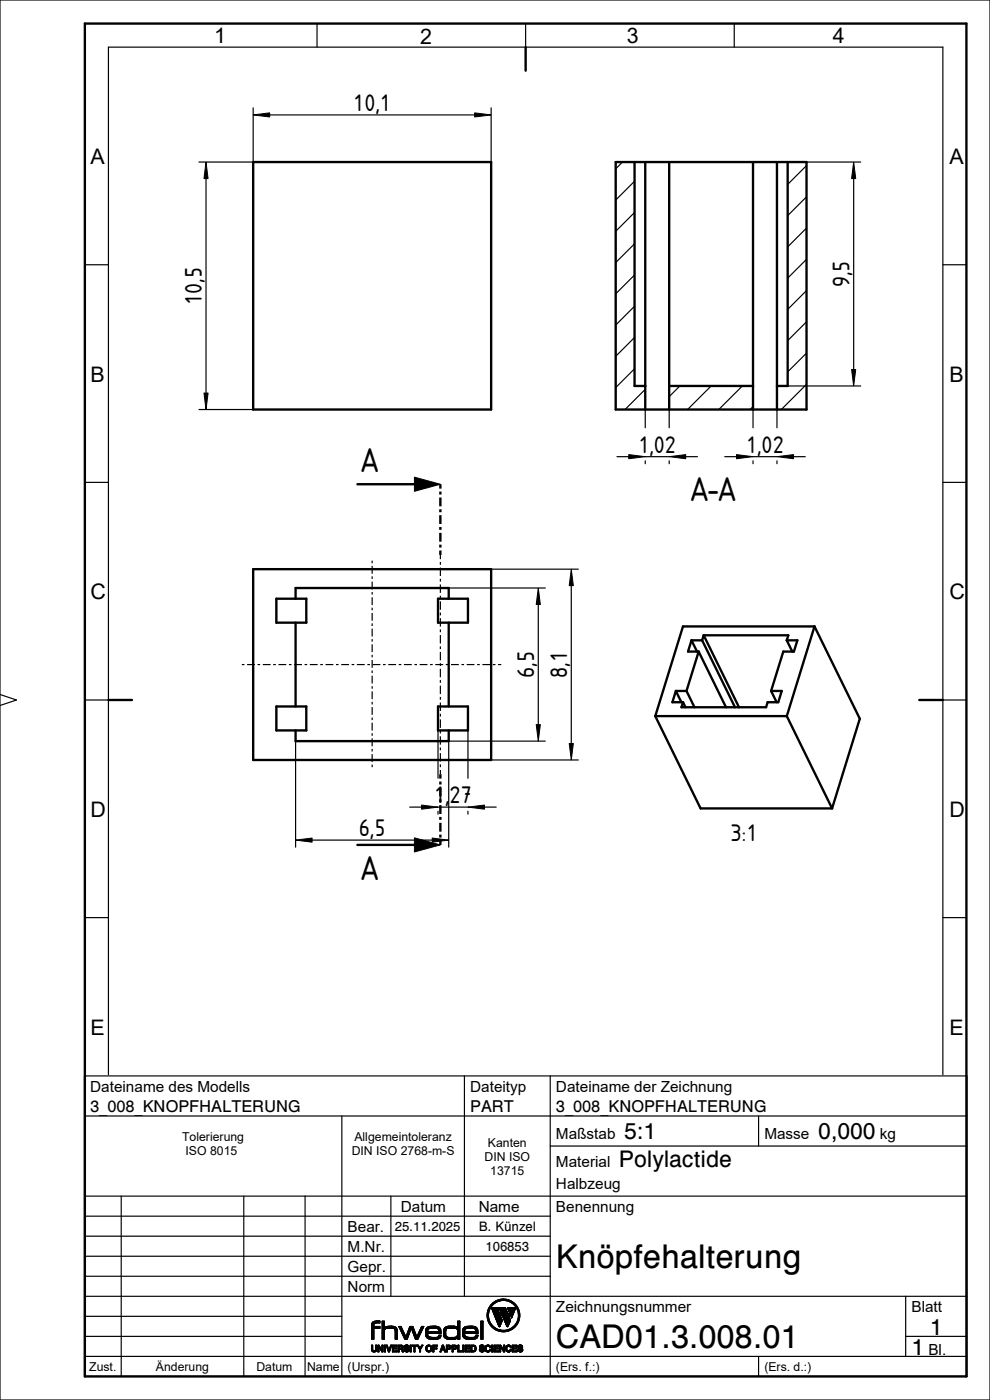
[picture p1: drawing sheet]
<svg xmlns="http://www.w3.org/2000/svg" width="210mm" height="297mm" viewBox="0 0 210 297" stroke-linecap="round" stroke-linejoin="round" font-family="sans-serif">
<g fill="none" stroke="#000" stroke-width=".25">
<path d="M0 0h210v297h-210zM67.3 5v5M111.5 5v5M155.8 5v5M43.7 37.9v45.5M53.7 22.9v11.5h-11.5M57.2 24.4h43.5M104.2 22.9v11.5M132 34.4l-1.4 1.4M134.6 38.4l-4 4M167.1 34.4h15.5M171.1 35.1l-4 4"/>
<path d="M181.1 37.9v40.5M18 56.2h5M134.6 45.1l-4 4M134.6 51.7l-4 4M134.6 58.3l-4 4M171.1 41.7l-4 4M171.1 48.4l-4 4M171.1 55l-4 4M200 56.2h5M134.6 65l-4 4M134.6 71.6l-4 4M134.6 78.2l-4 4"/>
<path d="M171.1 61.6l-4 4M171.1 68.3l-4 4M171.1 74.9l-4 4M42.2 86.9h11.5M130.9 96.9h2.5M136.9 82.6l-4.3 4.3M136.9 96.9h5.1M136.9 86.9v3.9M136.9 97.8v.6M142 86.9v3.9M142 97.8v.6M144.2 81.9l-2.2 2.2"/>
<path d="M145.5 96.9h2.5M150.8 81.9l-5 5M153.7 96.9h2.5M157.5 81.9l-5 5M159.7 86.3l-.6 .6M159.7 96.9h5.1M159.7 86.9v3.9M159.7 97.8v.6M164.8 86.9v3.9M164.8 97.8v.6M167.1 81.9h15.5M168.3 96.9h2.5"/>
<path d="M171.1 81.5l-5.4 5.4M18 102.3h5M93.4 117.7v.9M93.4 119.2v.6M200 102.3h5M62.7 124.7h53M93.4 120.4v1.8M93.4 122.8v.6M93.4 124v1.8M93.4 126.4v.6M93.4 127.6v1.8M93.4 130v.5"/>
<path d="M93.4 131.1v1.8M93.4 133.5v.6M93.4 134.7v1.8M93.4 137.1v.6M93.4 138.3v1.8M104.2 120.7h18.5M114.2 128.2v25.5M121.2 124.2v33.5M0 147.3l3.5 1.2-3.5 1.2M18 148.5h5M92.9 155v10.1M93.4 140.7v.6"/>
<path d="M93.4 141.9v1.8M93.4 144.3v.6M93.4 145.5v1.7M93.4 147.8v.6M93.4 149v1.8M93.4 151.4v.6M93.4 152.6v1.8M93.4 155v.6M93.4 156.2v1.8M93.4 158.6v.6M93.4 159.8v1.8M95.2 157.2v22.5"/>
<path d="M99.3 155v10.1M115.7 157.2h-53v22.5M200 148.5h5M66.2 178.2h25.5M86.9 171.2h2.5M92.9 171.2h6.4M92.9 172.1v.6M93.4 162.2v.5M93.4 163.3v.9M99.3 172.1v.6M102.8 171.2h2.5M104.2 161.2h18.5"/>
<path d="M18 194.7h5M200 194.7h5M17.9 228.3h187.2v63.7h-187.2zM17.9 236.8h187.2M23 228v-218h177v218M72.5 236.8v55.2M98.5 228.3v46.7M116.7 228.3v63.7M160.9 236.8v6.3M17.9 253.8h187.2M17.9 258h98.8M25.7 253.8v38.2"/>
<path d="M51.7 253.8v38.2M64.7 253.8v38.2M82.9 253.8v21.2M116.7 243.1h88.4M17.9 262.3h98.8M17.9 266.5h98.8M17.9 270.8h98.8M17.9 275h187.2M17.9 279.3h54.6M107.2 277.4l.5 1.3h.5l-.6-1.3h1.8l-.9 2.2-.2-.6h-.5l.5 1.1M107.2 277.4h-2.9l1.6 4 .6-1.3M107.2 277.4h.1"/>
<path d="M192.1 275v12.8M17.9 283.5h54.6M17.9 287.8h187.2M78.8 285.4h.2l.1 1 .3 .2 .3-.2v-1h.2v1l-.2 .3-.5 .1-.3-.2zM79.1 280.5l.5-.2h1v.3l-1.1 .1-.2 .4v.3h1.3v.4h-1.3v2.3h-.4v-3zM80.2 285.4h.2l.6 1.1v-1.1h.2v1.4h-.2l-.6-1.1v1.1h-.2zM81.1 280.3h.4v1.4l.4-.3h.7h.9l.5 .3 .3 .6v1.8h-.5l-.1-2.1-.3-.2-.8-.1-.6 .1-.4 .2-.1 2.1h-.4zM81.5 285.4h.2v1.4h-.2zM81.9 285.4h.2l.4 1.1 .4-1.1h.2l-.5 1.4h-.2zM83.3 285.4h.9v.2h-.8v.4h.8v.1h-.8v.5h.8v.2h-.9zM84.5 285.4l.9 .1 .1 .3-.2 .3 .3 .7h-.3v-.5l-.2-.1h-.4v.6h-.2zM84.6 281.4h.5l1 2.3 .8-2.3h.7l.8 2.2 1-2.2h.5l-1.3 2.7h-.5l-.9-2.4-.8 2.4h-.5z"/>
<path d="M84.7 285.6h.5l.1 .3-.6 .1zM85.9 285.5l.4-.1 .4 .2v.2l-.4-.3-.3 .2 .7 .5 .1 .3-.2 .2-.5 .1-.3-.3-.1-.2h.2l.1 .3h.3l.3-.2-.1-.2-.7-.2zM87 285.4h.2v1.4h-.2zM87.4 285.4h1v.2h-.4v1.2h-.2v-1.2h-.4zM88.5 285.4h.2l.4 .6 .4-.6h.2l-.5 .8v.6h-.2v-.6zM90.5 285.5l.5-.1 .5 .2 .1 .6-.3 .5-.4 .1-.4-.2-.2-.6zM90.6 281.7l.9-.3h1.1l.6 .2 .3 .4v.9h-2.8v.2l.3 .5 .8 .1h1l.3-.4h.4l-.1 .5-1 .3h-1.1l-.6-.2-.3-.4-.1-.5v-.9zM90.7 285.7l.3-.2 .3 .2 .1 .5-.2 .4h-.3l-.3-.2-.1-.4zM90.9 281.9l.5-.2 1.2 .1 .4 .2 .1 .5h-2.4zM91.8 285.4h1v.2h-.8v.4h.7v.2h-.7v.6h-.2zM93.8 285.4h.2l.5 1.4h-.2l-.1-.4h-.5l-.1 .4h-.3zM93.9 285.6l.2 .6h-.4z"/>
<path d="M94.4 281.7l.6-.3h1.4l.7 .3v-1.4h.4v3.8h-.4v-.3l-1 .3h-1.1l-.6-.2-.2-.4-.1-.5 .1-.9zM94.7 285.4h.7l.3 .3-.2 .4-.6 .1v.6h-.2zM94.7 281.9l.7-.2 1.5 .2 .2 .6-.2 1-.6 .2-1.5-.1-.3-.6zM94.9 285.6h.5l.1 .3-.6 .1zM95.9 285.4h.8l.2 .3-.2 .4-.6 .1v.6h-.2zM96.1 285.6h.5l.1 .3-.6 .1zM97.1 285.4h.2v1.2h.7v.2h-.9zM98.2 285.4h.2v1.4h-.2zM98.4 281.7l.9-.3h1.1l.6 .2 .3 .4 .1 .9h-2.9l.1 .2 .2 .5 .8 .1h1l.4-.4h.4l-.2 .5-.9 .3h-1.2l-.6-.2-.3-.4-.1-.5 .1-.9zM98.7 285.4h.9v.2h-.7v.4h.7v.1h-.7v.5h.8v.2h-1zM98.7 281.9l.6-.2 1.1 .1 .4 .2 .2 .5h-2.5zM99.9 285.4h.7l.3 .2 .1 .6-.3 .5-.8 .1z"/>
<path d="M100.1 285.6h.4l.2 .2 .1 .5-.2 .3h-.5zM101.9 285.5l.4-.1 .4 .2v.2l-.4-.3-.4 .2 .8 .5v.3l-.2 .2-.4 .1-.4-.3v-.2h.2l.1 .3h.3l.2-.2v-.2l-.7-.2zM102 280.3h.4v3.8h-.4zM103.1 285.5l.5-.1 .4 .2v.2h-.1l-.2-.2h-.3l-.3 .3v.5l.3 .2h.3l.2-.3h.1l-.3 .4-.4 .1-.3-.3-.1-.5zM104.3 285.4h.2v1.4h-.2zM104.8 285.4h1v.2h-.8v.4h.7v.1h-.7v.5h.8v.2h-1zM106 285.4h.2l.7 1.1v-1.1h.1v1.4h-.2l-.6-1.1v1.1h-.2zM106.5 280.1h.1M107.5 285.5l.5-.1 .4 .2v.2h-.1l-.2-.2h-.3l-.3 .3v.5l.2 .2h.3l.3-.3h.1l-.3 .4-.4 .1-.3-.3-.1-.5zM108.3 280.1h.1M108.3 280.1l-.7 1.3-1.6-3.6h-.4l.3 .9h.4l.1 .3h-.3l.4 1.1M108.7 285.4h.9v.2h-.7v.4h.7v.1h-.7v.5h.7v.2h-.9z"/>
<path d="M110 285.5l.4-.1 .4 .2v.2l-.4-.3-.3 .2 .7 .5 .1 .3-.2 .2-.5 .1-.3-.3-.1-.2h.2l.1 .3h.3l.3-.2-.1-.2-.7-.2zM160.9 287.8v4.2M192.1 283.5h13"/>
<circle cx="106.8" cy="279.1" r="3.2"/>
<circle cx="106.8" cy="279.1" r="3.5"/>
</g>
<g fill="#000">
<path d="M43.7 34.4l.4 3.5h-.8zM53.7 24.4l3.5-.5v.9zM100.7 23.9l3.5 .5-3.5 .4zM181.1 34.4l.4 3.5h-.9zM43.3 83.4h.8l-.4 3.5zM133.4 96.4l3.5 .5-3.5 .4zM142 96.9l3.5-.5v.9zM156.2 96.4l3.5 .5-3.5 .4zM164.8 96.9l3.5-.5v.9zM180.6 78.4h.9l-.4 3.5zM87.9 101.2l5.5 1.5-5.5 1.5zM114.2 124.7l.4 3.5h-.9z"/>
<path d="M121.2 120.7l.4 3.5h-.9zM113.7 153.7h.9l-.4 3.5zM62.7 178.2l3.5-.4v.9zM89.4 170.8l3.5 .4-3.5 .5zM87.9 177.7l5.5 1.5-5.5 1.5zM91.7 177.8l3.5 .4-3.5 .5zM99.3 171.2l3.5-.4v.9zM120.7 157.7h.9l-.4 3.5zM103.3 278.9l.3-.1 .1 .9-.3 .1zM103.4 279.8l.3-.1 .3 .8-.3 .1zM103.5 278l.3-.1-.2 .9-.3 .1zM103.8 277.3l.4-.1-.4 .7-.3 .1z"/>
<path d="M104.2 276.8l.4-.1-.4 .5-.4 .1zM104.3 276.6l.3-.2h.5l-.5 .3-.4 .1zM104.6 276.4l.2-.2h.6zM104.8 276.2l.9-.1zM104.3 277.4h2.9l.5 1.3-.2 2.6-1.5-3.5h-.4l.2 3.5zM105 276.1l.9-.1zM105.1 276l1-.1zM105.2 276l1.1-.1zM105.6 277.8l.3 .9h.4l.1 .3h-.3l-.3 2.3zM105.3 275.9h1.5zM105.4 275.9l.8-.3h.9l1 .2 .8 .5-.4 .1-1.3-.5zM107.6 277.4h1.8l-.9 2.2z"/>
<path d="M107.7 278.7h.5l.1 .3h-.5l-.3 2.3zM108.5 276.4l.4-.1 .7 .7 .4 .8 .2 .9h-.2l-.6-1.5zM110 278.7h.2v.3l-.2 .1zM110 279.1l.2-.1-.3 1.6-.7 .9-.4 .1 .9-1.2zM78.8 285.4h.2v.9h-.2zM78.8 286.3l.3 .1zM78.9 286.4l.2 .1zM78.9 286.5h.3zM78.9 286.6h.3zM78.9 286.6h.4zM78.9 281.2l.4-.1-.4 3zM78.9 281l.4-.1-.4 .3z"/>
<path d="M78.9 280.9l.5-.1-.5 .2zM79 286.6h.8l-.4 .2zM78.9 280.8h.5zM78.9 280.8l.6-.1zM78.9 280.7h.6zM79 280.7h.6zM79 280.7l.7-.1zM79.7 285.4h.2v1.1l-.1 .1h-.4l.3-.3zM79 280.6h.9zM79.8 280.3h.7zM80.2 285.4h.2l.6 1.1 .2-1.1v1.4h-.2l-.6-1.1v1.1h-.2zM79.1 280.5l.5-.2h1v.3h-1.6z"/>
<path d="M79.3 281.4h1.3v.4h-1.3v2.3h-.4zM81 285.4h.2l-.2 1.1zM81.1 280.3h.4v3.8h-.4zM81.5 285.4h.2v1.4h-.2zM81.5 281.7l.5 .1-.5 .5zM82.9 285.4h.2l-.5 1.4h-.2zM81.9 285.4h.2l.4 1.1-.1 .3zM81.5 281.7h2.6l.2 .6-.5 .1-.1-.4-.3-.2zM82.5 281.4h.6zM81.8 281.5l.7-.1 1.3 .1zM81.5 281.7l.3-.2h2l.2 .2zM81.5 281.7h2.6z"/>
<path d="M83.4 285.6v.4h.8v.1h-.8l-.1 .7zM83.3 285.4h.9v.2h-.8l-.1 1.2zM83.4 286.1v.5h.8v.2h-.9zM83.8 282.4l.5-.1v1.8h-.5zM84.7 286.2l.7-.2 .1 .3zM84.5 285.4h.7l.3 .1-.8 .1-.2 1.2zM85.1 285.6l.4-.1v.3zM84.7 286.2l.7-.2zM85.3 286.3h.2v.3h-.2zM85.3 286.6h.2zM84.7 285.6v.4l.8-.2-.1 .2-.7 .2v.6h-.2zM85.3 286.7h.2z"/>
<path d="M85.3 286.7l.3 .1zM85.7 286.3l.2 .1zM85.7 286.4l.3 .1zM85.8 286.5h.2zM85.8 285.8h.2zM85.8 285.8l.2-.1zM85.8 285.7h.2zM85.8 285.9h.3zM85.8 285.6h.2zM85.8 286.6h.3zM85.8 285.6h.3zM85.9 286.6h.2z"/>
<path d="M85.8 285.6l.4-.1zM84.6 281.4h.5l1.3 2.7h-.5zM85.8 286h.4zM85.8 285.5h.8zM85.9 286.6h.3zM85.8 286h.5zM85.9 286.6h.8l-.5 .2zM86.1 285.4h.3zM85.8 286h.7zM86.2 286.8h.2zM86 285.4h.5zM85.9 285.5l.7-.1z"/>
<path d="M85.9 286.1h.8zM85.9 285.5h.7zM86.3 286.6l.5-.2-.1 .2zM86.2 285.5h.4l.1 .3zM86 286.1h.7zM86.1 286.1h.6zM86.2 286.1h.5zM86.2 286.2h.5zM86.3 286.2h.4l.1 .2zM87 285.4h.2v1.4h-.2zM87.4 285.4h1v.2h-.4v1.2h-.2v-1.2h-.4zM86.9 281.4h.7l.8 2.2 1.5-2.2-1.3 2.7h-.5l-.9-2.4-.8 2.4-.3-.4z"/>
<path d="M89.4 281.4h.5l-1.5 2.2zM89.5 285.4h.2l-.5 .8v.6h-.2v-.6zM88.5 285.4h.2l.4 .6-.1 .2zM90.3 286.1l.2-.1v.2l-.1 .1zM90.3 285.9h.2v.1l-.2 .1zM90.4 286.3l.1-.1 .1 .2h-.2zM90.4 285.8h.2zM90.4 286.4h.2zM90.4 285.7h.2zM90.4 286.5h.3zM90.4 285.7l.3-.1zM90.5 286.5h.2z"/>
<path d="M90.5 285.6h.3zM90.3 283.1l.4-.1v.2l-.4 .1zM90.3 282.4l.4-.1v.2l-.4 .1zM90.5 286.6h.3zM90.3 283.3h.5zM90.4 283.4h.4zM90.4 283.4l.4 .1zM90.4 282.1l.4-.1-.1 .3-.4 .1zM90.4 283.5h.5zM90.4 282l.5-.1zM90.5 285.5h.9l.2 .7-.2-.1-.2-.5zM90.4 281.9h.6z"/>
<path d="M90.4 283.6h.6zM90.5 286.6h.9l-.4 .2zM90.5 285.5l.5-.1 .4 .1zM90.5 283.6h.6zM90.4 281.8h.8zM90.5 283.7h.7zM90.5 281.8h.9zM90.5 283.7h.9zM91.4 286.1l.2 .1-.2 .4h-.4l.3-.1zM90.5 281.8l1.2-.1zM90.6 281.7l.6-.3h1.2l.6 .1 .4 .3zM91.7 281.7h.5z"/>
<path d="M91.9 281.4h.5zM90.5 283.8h2.9zM92 285.6v.4h.7v.2h-.7v.6h-.2zM91.8 285.4h1v.2h-.8l-.2 1.2zM92.4 283.7l.5-.1 .2-.3h.4l-.1 .5zM90.3 282.6l2.8-.1 .4 .1v.2l-3.2 .1zM90.8 283.9h2.4l-1 .2zM90.7 283.9h2.6zM90.6 283.8h2.8zM92.9 281.9l.5-.1 .1 .8-.4-.1zM90.3 282.9l3.2-.1-2.8 .1v.1l-.4 .1zM93.8 285.4h.2l.1 .8z"/>
<path d="M93.8 285.4l.1 .2-.2 .6h.4l-.1-.8 .5 1.4h-.2l-.1-.4h-.5l-.1 .4h-.3zM94.1 282.5l.4-.1v.6l-.4 .1zM94.1 283.1l.4-.1 .1 .3h-.5zM94.1 282.4l.5-.1-.5 .2zM94.1 282.2h.5l-.5 .2zM94.1 283.3h.5v.1l-.4 .1zM94.2 282.1h.4l-.5 .1zM94.2 283.5h.4zM94.2 282h.5zM94.2 283.5h.5zM94.2 281.9h.5zM94.2 283.6h.5z"/>
<path d="M94.2 281.9h.6zM94.2 283.6h.6zM94.2 281.8h.7zM94.3 283.7h.7zM94.9 285.6h.7l.1 .2h-.2l-.2-.2zM94.3 281.8h.7zM94.3 283.7h.8zM94.3 281.7h1.1zM94.7 285.4l.2 .2v.4h.7l-.7 .2v.6h-.2zM95 281.4h1.4zM94.9 286.2l.7-.2zM94.3 283.8h1.2z"/>
<path d="M95.3 286l.4-.2-.1 .2zM94.3 281.7h1.2zM94.4 283.8h2.7l-.4 .2h-1.9zM94.7 285.4h.7l.2 .2h-.7zM97.5 280.3v3.8h-.4v-.3h-1.4l.9-.1 .4-.3zM95.5 281.7h.6zM96.1 285.6h.7l.1 .2h-.2l-.2-.2zM95.2 284.1h1.1zM95.9 285.4l.2 .2v.4h.7l-.7 .2v.6h-.2zM95 281.4h1.5zM96.1 286.2l.7-.2zM94.9 281.4h1.7z"/>
<path d="M94.6 281.5h2.2zM94.8 284h1.9zM96.5 286l.4-.2-.1 .2zM94.4 281.7l.2-.2h2.2l.3 .2 .4-1.4-.4 1.9-.2-.3-.4-.1zM95.9 285.4h.7l.2 .2h-.7zM97.5 280.3l-.4 2.7v-.8zM97.1 280.3h.4l-.4 1.4zM97.1 285.4h.2v1.2h.7v.2h-.9zM98.2 285.4h.2v1.4h-.2zM98.1 283.1l.4-.1 .1 .2-.4 .1zM98.1 282.4l.5-.1-.1 .2-.4 .1zM98.2 283.3h.4z"/>
<path d="M98.2 283.4h.4zM98.2 283.4l.5 .1zM98.2 282.1l.5-.1-.1 .3-.5 .1zM98.2 283.5h.5zM98.2 282l.5-.1zM98.2 281.9h.6zM98.3 283.6h.5zM98.3 283.6h.6zM98.3 281.8h.7zM98.3 283.7h.7zM98.3 281.8h.9zM98.3 283.7h1z"/>
<path d="M98.3 281.8l1.2-.1zM98.4 281.7l.6-.3h1.3l.6 .1 .3 .3zM98.9 285.6v.4h.7v.1h-.7l-.2 .7zM99.5 281.7h.5zM98.7 285.4h.9v.2h-.7l-.2 1.2zM98.9 286.1v.5h.8v.2h-1zM99.7 281.4h.6zM100.1 285.6l.7-.1 .2 .6-.2-.1-.2-.4zM98.4 283.8h2.8zM99.9 285.4l.2 .2v1h.7l-.9 .2zM99.9 286.8l.9-.2-.3 .2zM100.4 286.6h.4z"/>
<path d="M100.8 286l.2 .1-.1 .4-.4 .1 .2-.2zM99.9 285.4l.9 .1-.7 .1zM100.2 283.7l.6-.1 .2-.3h.4l-.2 .5zM98.1 282.6l2.9-.1 .4 .1v.2l-3.3 .1zM98.6 283.9h2.5l-1 .2zM98.5 283.9h2.6zM98.5 283.8h2.7zM100.7 281.9l.5-.1 .2 .8-.4-.1zM98.1 282.9l3.3-.1-2.9 .1v.1l-.4 .1zM101.7 286.3l.2 .1zM101.7 286.4l.2 .1zM101.7 286.5h.2z"/>
<path d="M101.7 285.8h.2zM101.7 285.8l.2-.1zM101.7 285.7h.2zM101.8 286.5h.2zM101.7 285.9h.3zM101.8 285.7h.2zM101.8 285.6h.2zM101.8 286.6h.2zM101.8 285.6h.3zM101.8 286.6h.3zM101.8 285.6l.3-.1zM101.8 285.9h.3z"/>
<path d="M101.8 286h.3zM101.8 285.5h.8zM101.9 286.6h.3zM101.8 286h.4zM101.9 286.6h.7l-.5 .2zM102.1 285.4h.2zM101.8 286h.7zM102 285.4h.4zM102.1 286.8h.3zM101.9 285.4h.6zM101.9 285.5l.6-.1zM101.9 286.1h.7z"/>
<path d="M101.9 285.5h.7zM102.3 286.6l.4-.2-.1 .2zM102.2 285.5h.4l.1 .3zM102 286.1h.6zM102 286.1h.7zM102.1 286.1h.6zM102.2 286.2h.5zM102.3 286.2h.4v.2zM102.9 286h.2v.2h-.2zM102.9 286.2h.2v.1h-.2zM102.9 286l.2-.1zM102.9 286.3l.3 .1z"/>
<path d="M102.9 285.8h.2l-.2 .2zM103 286.5h.2zM103 285.7h.2zM103 285.7l.2-.1zM103 286.5h.3zM103 285.6h.3zM103 286.6h.3zM103 285.6h.4zM103.1 286.6h.3zM103.1 285.6l.4-.1zM103.3 285.4h.3zM103.1 286.6h.8z"/>
<path d="M103.5 285.5h.4l.1 .3zM103.5 286.8h.1zM103.4 286.8h.2zM103.4 286.8h.3zM103.2 285.5l.6-.1zM103.3 286.8h.4zM103.3 286.8l.5-.1zM103.2 286.7h.6zM103.1 285.5h.8zM103.1 286.7h.7zM103.9 286.3h.1l-.1 .3h-.4zM103.1 286.7l.8-.1z"/>
<path d="M103.7 280.6l.3-.1 .4 .6-.3 .1zM104.3 285.4h.2v1.4h-.2zM104.1 281.2l.3-.1 .4 .4-.3 .1zM104.5 281.6l.3-.1 .4 .3-.4 .1zM104.8 281.9l.4-.1 .2 .2zM105 282l.7 .1zM105 285.6v.4h.7v.1h-.7l-.2 .7zM104.8 285.4h1v.2h-.8l-.2 1.2zM105 286.1v.5h.8v.2h-1zM105.2 282.1h.7zM105.9 281.4h.1zM105.3 282.2h.8z"/>
<path d="M105.4 282.2h.9zM106 285.4h.2l.7 1.1 .1-1.1v1.4h-.2l-.6-1.1v1.1h-.2zM106.1 279l.4 1.1-.5 1.3h-.1zM105.5 282.3h2.5l-1.2 .2zM106.9 285.4h.1l-.1 1.1zM107.3 286h.2v.2h-.2zM107.3 286.2h.2v.1h-.2zM107.3 286l.2-.1zM107.3 286.3l.2 .1zM107.3 285.8h.2l-.2 .2zM107.4 286.5h.2zM107.4 285.7h.2z"/>
<path d="M107.4 285.7l.2-.1zM107.4 285.6h.3zM107.4 286.6h.3zM107.4 286.6h.4zM107.5 285.6l.4-.1zM107.8 279l.5 1.1-.7 1.3-.1-.1zM107.7 285.4h.3zM107.5 286.6h.8zM107.9 285.5h.4l.1 .3zM107.8 286.8h.2zM107.6 285.5l.6-.1zM107.7 286.8h.4z"/>
<path d="M107.6 286.8l.5-.1zM107.6 286.7h.6zM107.5 285.5h.8zM107.5 286.7h.7zM108.3 286.3h.1l-.1 .3h-.4zM107.5 286.7l.8-.1zM106.8 282.2l.9-.1 1.1-.5 .4-.1-1.2 .8zM108.9 285.6v.4h.7v.1h-.7l-.2 .7zM108.7 285.4h.9v.2h-.7l-.2 1.2zM108.9 286.1v.5h.7v.2h-.9zM109.8 286.3l.2 .1zM109.8 286.4l.3 .1z"/>
<path d="M109.9 286.5h.2zM109.9 285.8h.2zM109.9 285.8l.2-.1zM109.9 285.7h.2zM109.9 285.9h.3zM109.9 285.6h.2zM109.9 286.6h.3zM109.9 285.6h.3zM110 286.6h.2zM109.9 285.6l.4-.1zM109.9 286h.4zM109.9 285.5h.8z"/>
<path d="M110 286.6h.3zM109.9 286h.5zM110 286.6h.8l-.5 .2zM110.2 285.4h.3zM109.9 286h.7zM110.3 286.8h.2zM110.1 285.4h.5zM110 285.5l.7-.1zM110 286.1h.8zM110 285.5h.7zM110.4 286.6l.5-.2-.1 .2zM110.3 285.5h.4l.1 .3z"/>
<path d="M110.1 286.1h.7zM110.2 286.1h.6zM110.3 286.1h.5zM110.3 286.2h.5zM110.4 286.2h.4l.1 .2z"/>
</g>
<g fill="none" stroke="#000" stroke-width=".21">
<path d="M43.7 34.4l.4 3.5h-.8zM53.7 24.4l3.5-.5v.9zM100.7 23.9l3.5 .5-3.5 .4zM181.1 34.4l.4 3.5h-.9zM180.6 78.4h.9l-.4 3.5zM43.3 83.4h.8l-.4 3.5zM133.4 96.4l3.5 .5-3.5 .4zM142 96.9l3.5-.5v.9zM156.2 96.4l3.5 .5-3.5 .4zM164.8 96.9l3.5-.5v.9zM87.9 101.2l5.5 1.5-5.5 1.5zM114.2 124.7l.4 3.5h-.9z"/>
<path d="M121.2 120.7l.4 3.5h-.9zM113.7 153.7h.9l-.4 3.5zM120.7 157.7h.9l-.4 3.5zM62.7 178.2l3.5-.4v.9zM87.9 177.7l5.5 1.5-5.5 1.5zM89.4 170.8l3.5 .4-3.5 .5zM91.7 177.8l3.5 .4-3.5 .5zM99.3 171.2l3.5-.4v.9zM103.3 278.9l.3-.1 .1 .9-.3 .1zM103.4 279.8l.3-.1 .3 .8-.3 .1zM103.5 278l.3-.1-.2 .9-.3 .1zM103.8 277.3l.4-.1-.4 .7-.3 .1z"/>
<path d="M104.2 276.8l.4-.1-.4 .5-.4 .1zM104.3 277.4h2.9l.5 1.3-.2 2.6-1.5-3.5h-.4l.2 3.5zM104.3 276.6l.3-.2h.5l-.5 .3-.4 .1zM104.6 276.4l.2-.2h.6zM104.8 276.2l.9-.1zM105 276.1l.9-.1zM105.1 276l1-.1zM105.2 276l1.1-.1zM105.3 275.9h1.5zM105.4 275.9l.8-.3h.9l1 .2 .8 .5-.4 .1-1.3-.5zM105.6 277.8l.3 .9h.4l.1 .3h-.3l-.3 2.3zM106.1 279l.4 1.1-.5 1.3h-.1z"/>
<path d="M107.6 277.4h1.8l-.9 2.2zM107.7 278.7h.5l.1 .3h-.5l-.3 2.3zM107.8 279l.5 1.1-.7 1.3-.1-.1zM108.5 276.4l.4-.1 .7 .7 .4 .8 .2 .9h-.2l-.6-1.5zM110 278.7h.2v.3l-.2 .1zM110 279.1l.2-.1-.3 1.6-.7 .9-.4 .1 .9-1.2zM78.8 285.4h.2v.9h-.2zM78.8 286.3l.3 .1zM78.9 286.4l.2 .1zM78.9 281.2l.4-.1-.4 3zM78.9 281l.4-.1-.4 .3zM78.9 286.5h.3z"/>
<path d="M78.9 280.9l.5-.1-.5 .2zM78.9 286.6h.3zM78.9 280.8h.5zM78.9 280.8l.6-.1zM78.9 286.6h.4zM78.9 280.7h.6zM79 286.6h.8l-.4 .2zM79 280.7h.6zM79 280.7l.7-.1zM79 280.6h.9zM79.1 280.5l.5-.2h1v.3h-1.6zM79.3 281.4h1.3v.4h-1.3v2.3h-.4z"/>
<path d="M79.7 285.4h.2v1.1l-.1 .1h-.4l.3-.3zM79.8 280.3h.7zM80.2 285.4h.2l.6 1.1 .2-1.1v1.4h-.2l-.6-1.1v1.1h-.2zM81 285.4h.2l-.2 1.1zM81.1 280.3h.4v3.8h-.4zM81.5 281.7h2.6zM81.5 281.7h2.6l.2 .6-.5 .1-.1-.4-.3-.2zM81.5 281.7l.5 .1-.5 .5zM81.5 281.7l.3-.2h2l.2 .2zM81.5 285.4h.2v1.4h-.2zM81.8 281.5l.7-.1 1.3 .1zM81.9 285.4h.2l.4 1.1-.1 .3z"/>
<path d="M82.5 281.4h.6zM82.9 285.4h.2l-.5 1.4h-.2zM83.3 285.4h.9v.2h-.8l-.1 1.2zM83.4 285.6v.4h.8v.1h-.8l-.1 .7zM83.4 286.1v.5h.8v.2h-.9zM83.8 282.4l.5-.1v1.8h-.5zM84.5 285.4h.7l.3 .1-.8 .1-.2 1.2zM84.6 281.4h.5l1.3 2.7h-.5zM84.7 285.6v.4l.8-.2-.1 .2-.7 .2v.6h-.2zM84.7 286.2l.7-.2 .1 .3zM84.7 286.2l.7-.2zM85.1 285.6l.4-.1v.3z"/>
<path d="M85.3 286.3h.2v.3h-.2zM85.3 286.6h.2zM85.3 286.7h.2zM85.3 286.7l.3 .1zM85.7 286.3l.2 .1zM85.7 286.4l.3 .1zM85.8 285.8h.2zM85.8 285.8l.2-.1zM85.8 285.7h.2zM85.8 285.9h.3zM85.8 286.5h.2zM85.8 285.6h.2z"/>
<path d="M85.8 286h.4zM85.8 285.6h.3zM85.8 286h.5zM85.8 285.6l.4-.1zM85.8 286h.7zM85.8 286.6h.3zM85.8 285.5h.8zM85.9 286.6h.2zM85.9 285.5h.7zM85.9 286.6h.3zM85.9 286.6h.8l-.5 .2zM85.9 286.1h.8z"/>
<path d="M85.9 285.5l.7-.1zM86 285.4h.5zM86 286.1h.7zM86.1 285.4h.3zM86.1 286.1h.6zM86.2 286.1h.5zM86.2 286.8h.2zM86.2 285.4h.1M86.2 286.2h.5zM86.2 285.5h.4l.1 .3zM86.3 286.6l.5-.2-.1 .2zM86.3 286.2h.4l.1 .2z"/>
<path d="M86.9 281.4h.7l.8 2.2 1.5-2.2-1.3 2.7h-.5l-.9-2.4-.8 2.4-.3-.4zM87 285.4h.2v1.4h-.2zM87.4 285.4h1v.2h-.4v1.2h-.2v-1.2h-.4zM88.5 285.4h.2l.4 .6-.1 .2zM89.4 281.4h.5l-1.5 2.2zM89.5 285.4h.2l-.5 .8v.6h-.2v-.6zM90.3 282.6l2.8-.1 .4 .1v.2l-3.2 .1zM90.3 282.9l3.2-.1-2.8 .1v.1l-.4 .1zM90.3 282.4l.4-.1v.2l-.4 .1zM90.3 283.1l.4-.1v.2l-.4 .1zM90.3 283.3h.5zM90.3 286.1l.2-.1v.2l-.1 .1z"/>
<path d="M90.3 285.9h.2v.1l-.2 .1zM90.4 283.4h.4zM90.4 286.3l.1-.1 .1 .2h-.2zM90.4 282.1l.4-.1-.1 .3-.4 .1zM90.4 285.8h.2zM90.4 283.4l.4 .1zM90.4 282l.5-.1zM90.4 285.7h.2zM90.4 286.4h.2zM90.4 283.5h.5zM90.4 281.9h.6zM90.4 283.6h.6z"/>
<path d="M90.4 285.7l.3-.1zM90.4 286.5h.3zM90.4 281.8h.8zM90.5 283.6h.6zM90.5 285.6h.3zM90.5 286.5h.2zM90.5 281.8h.9zM90.5 283.7h.7zM90.5 286.6h.3zM90.5 281.8l1.2-.1zM90.5 283.7h.9zM90.5 285.5h.9l.2 .7-.2-.1-.2-.5z"/>
<path d="M90.5 286.6h.9l-.4 .2zM90.5 285.5l.5-.1 .4 .1zM90.5 283.8h2.9zM90.6 281.7l.6-.3h1.2l.6 .1 .4 .3zM90.6 283.8h2.8zM90.7 283.9h2.6zM90.8 283.9h2.4l-1 .2zM91.4 286.1l.2 .1-.2 .4h-.4l.3-.1zM91.7 281.7h.5zM91.8 285.4h1v.2h-.8l-.2 1.2zM91.9 281.4h.5zM92 285.6v.4h.7v.2h-.7v.6h-.2z"/>
<path d="M92.4 283.7l.5-.1 .2-.3h.4l-.1 .5zM92.9 281.9l.5-.1 .1 .8-.4-.1zM93.8 285.4l.1 .2-.2 .6h.4l-.1-.8 .5 1.4h-.2l-.1-.4h-.5l-.1 .4h-.3zM93.8 285.4h.2l.1 .8zM94.1 283.1l.4-.1 .1 .3h-.5zM94.1 282.5l.4-.1v.6l-.4 .1zM94.1 282.4l.5-.1-.5 .2zM94.1 283.3h.5v.1l-.4 .1zM94.1 282.2h.5l-.5 .2zM94.2 282.1h.4l-.5 .1zM94.2 283.5h.4zM94.2 282h.5z"/>
<path d="M94.2 283.5h.5zM94.2 281.9h.5zM94.2 283.6h.5zM94.2 281.9h.6zM94.2 281.8h.7zM94.2 283.6h.6zM94.3 281.8h.7zM94.3 283.7h.7zM94.3 283.7h.8zM94.3 281.7h1.1zM94.3 281.7h1.2zM94.3 283.8h1.2z"/>
<path d="M94.4 283.8h2.7l-.4 .2h-1.9zM94.4 281.7l.2-.2h2.2l.3 .2 .4-1.4-.4 1.9-.2-.3-.4-.1zM94.6 281.5h2.2zM94.7 285.4l.2 .2v.4h.7l-.7 .2v.6h-.2zM94.7 285.4h.7l.2 .2h-.7zM94.8 284h1.9zM94.9 285.6h.7l.1 .2h-.2l-.2-.2zM94.9 286.2l.7-.2zM94.9 281.4h1.7zM95 281.4h1.5zM95 281.4h1.4zM95.2 284.1h1.1z"/>
<path d="M95.3 286l.4-.2-.1 .2zM95.5 281.7h.6zM95.9 285.4l.2 .2v.4h.7l-.7 .2v.6h-.2zM95.9 285.4h.7l.2 .2h-.7zM96.1 285.6h.7l.1 .2h-.2l-.2-.2zM96.1 286.2l.7-.2zM96.5 286l.4-.2-.1 .2zM97.1 280.3h.4l-.4 1.4zM97.1 285.4h.2v1.2h.7v.2h-.9zM97.5 280.3v3.8h-.4v-.3h-1.4l.9-.1 .4-.3zM97.5 280.3l-.4 2.7v-.8zM98.1 282.6l2.9-.1 .4 .1v.2l-3.3 .1z"/>
<path d="M98.1 282.9l3.3-.1-2.9 .1v.1l-.4 .1zM98.1 282.4l.5-.1-.1 .2-.4 .1zM98.1 283.1l.4-.1 .1 .2-.4 .1zM98.2 283.3h.4zM98.2 285.4h.2v1.4h-.2zM98.2 283.4h.4zM98.2 282.1l.5-.1-.1 .3-.5 .1zM98.2 283.4l.5 .1zM98.2 282l.5-.1zM98.2 283.5h.5zM98.2 281.9h.6zM98.3 283.6h.5z"/>
<path d="M98.3 281.8h.7zM98.3 283.6h.6zM98.3 281.8h.9zM98.3 283.7h.7zM98.3 281.8l1.2-.1zM98.3 283.7h1zM98.4 283.8h2.8zM98.4 281.7l.6-.3h1.3l.6 .1 .3 .3zM98.5 283.8h2.7zM98.5 283.9h2.6zM98.6 283.9h2.5l-1 .2zM98.7 285.4h.9v.2h-.7l-.2 1.2z"/>
<path d="M98.9 285.6v.4h.7v.1h-.7l-.2 .7zM98.9 286.1v.5h.8v.2h-1zM99.5 281.7h.5zM99.7 281.4h.6zM99.9 285.4l.2 .2v1h.7l-.9 .2zM99.9 286.8l.9-.2-.3 .2zM99.9 285.4l.9 .1-.7 .1zM100.1 285.6l.7-.1 .2 .6-.2-.1-.2-.4zM100.2 283.7l.6-.1 .2-.3h.4l-.2 .5zM100.4 286.6h.4zM100.7 281.9l.5-.1 .2 .8-.4-.1zM100.8 286l.2 .1-.1 .4-.4 .1 .2-.2z"/>
<path d="M101.7 286.3l.2 .1zM101.7 286.4l.2 .1zM101.7 285.8h.2zM101.7 285.8l.2-.1zM101.7 285.7h.2zM101.7 285.9h.3zM101.7 286.5h.2zM101.8 285.7h.2zM101.8 285.6h.2zM101.8 286.5h.2zM101.8 285.9h.3zM101.8 286h.3z"/>
<path d="M101.8 285.6h.3zM101.8 286h.4zM101.8 285.6l.3-.1zM101.8 286h.7zM101.8 286.6h.2zM101.8 285.5h.8zM101.8 286.6h.3zM101.9 286.6h.3zM101.9 285.5h.7zM101.9 286.6h.7l-.5 .2zM101.9 286.1h.7zM101.9 285.5l.6-.1z"/>
<path d="M101.9 285.4h.6zM102 285.4h.4zM102 286.1h.6zM102 280.3h.4v3.8h-.4zM102 286.1h.7zM102.1 285.4h.2zM102.1 286.1h.6zM102.1 286.8h.3zM102.2 285.4h.1M102.2 286.2h.5zM102.2 285.5h.4l.1 .3zM102.3 286.6l.4-.2-.1 .2z"/>
<path d="M102.3 286.2h.4v.2zM102.9 286h.2v.2h-.2zM102.9 286.2h.2v.1h-.2zM102.9 286l.2-.1zM102.9 286.3l.3 .1zM102.9 285.8h.2l-.2 .2zM103 286.5h.2zM103 285.7h.2zM103 285.7l.2-.1zM103 286.5h.3zM103 285.6h.3zM103 286.6h.3z"/>
<path d="M103 285.6h.4zM103.1 286.6h.3zM103.1 285.6l.4-.1zM103.1 286.6h.8zM103.1 285.5h.8zM103.1 286.7l.8-.1zM103.1 286.7h.7zM103.2 286.7h.6zM103.2 285.5l.6-.1zM103.3 286.8l.5-.1zM103.3 286.8h.4zM103.3 285.4h.3z"/>
<path d="M103.4 286.8h.3zM103.4 286.8h.2zM103.5 286.8h.1zM103.5 285.5h.4l.1 .3zM103.7 280.6l.3-.1 .4 .6-.3 .1zM103.9 286.3h.1l-.1 .3h-.4zM104.1 281.2l.3-.1 .4 .4-.3 .1zM104.3 285.4h.2v1.4h-.2zM104.5 281.6l.3-.1 .4 .3-.4 .1zM104.8 285.4h1v.2h-.8l-.2 1.2zM104.8 281.9l.4-.1 .2 .2zM105 285.6v.4h.7v.1h-.7l-.2 .7z"/>
<path d="M105 286.1v.5h.8v.2h-1zM105 282l.7 .1zM105.2 282.1h.7zM105.3 282.2h.8zM105.4 282.2h.9zM105.5 282.3h2.5l-1.2 .2zM105.9 281.4h.1zM106 285.4h.2l.7 1.1 .1-1.1v1.4h-.2l-.6-1.1v1.1h-.2zM106.8 282.2l.9-.1 1.1-.5 .4-.1-1.2 .8zM106.9 285.4h.1l-.1 1.1zM107.3 286h.2v.2h-.2zM107.3 286.2h.2v.1h-.2z"/>
<path d="M107.3 286l.2-.1zM107.3 286.3l.2 .1zM107.3 285.8h.2l-.2 .2zM107.4 286.5h.2zM107.4 285.7h.2zM107.4 285.7l.2-.1zM107.4 285.6h.3zM107.4 286.6h.3zM107.4 286.6h.4zM107.5 285.6l.4-.1zM107.5 286.6h.8zM107.5 285.5h.8z"/>
<path d="M107.5 286.7l.8-.1zM107.5 286.7h.7zM107.6 286.7h.6zM107.6 285.5l.6-.1zM107.6 286.8l.5-.1zM107.7 286.8h.4zM107.7 285.4h.3zM107.8 286.8h.2zM107.9 285.5h.4l.1 .3zM108.3 286.3h.1l-.1 .3h-.4zM108.7 285.4h.9v.2h-.7l-.2 1.2zM108.9 285.6v.4h.7v.1h-.7l-.2 .7z"/>
<path d="M108.9 286.1v.5h.7v.2h-.9zM109.8 286.3l.2 .1zM109.8 286.4l.3 .1zM109.9 285.8h.2zM109.9 285.8l.2-.1zM109.9 285.7h.2zM109.9 285.9h.3zM109.9 286.5h.2zM109.9 285.6h.2zM109.9 286h.4zM109.9 285.6h.3zM109.9 286h.5z"/>
<path d="M109.9 285.6l.4-.1zM109.9 286h.7zM109.9 286.6h.3zM109.9 285.5h.8zM110 286.6h.2zM110 285.5h.7zM110 286.6h.3zM110 286.6h.8l-.5 .2zM110 286.1h.8zM110 285.5l.7-.1zM110.1 285.4h.5zM110.1 286.1h.7z"/>
<path d="M110.2 285.4h.3zM110.2 286.1h.6zM110.3 286.1h.5zM110.3 286.8h.2zM110.3 285.4h.1M110.3 286.2h.5zM110.3 285.5h.4l.1 .3zM110.4 286.6l.5-.2-.1 .2zM110.4 286.2h.4l.1 .2z"/>
</g>
<g fill="none" stroke="#000" stroke-width=".5">
<path d="M18 5h187v287h-187zM111.5 10v5M53.7 34.4h50.5v52.5h-50.5zM130.6 34.4h40.5v52.5h-40.5zM134.6 34.4v47.5h2.3M136.9 34.4v52.5M142 34.4v52.5M159.7 34.4v52.5M164.8 34.4v52.5M167.1 34.4v47.5h-2.3M142 81.9h17.7M75.8 102.7h12.1"/>
<path d="M93.4 102.7v1M93.4 104.3v.6M93.4 105.5v1.9M93.4 108v.7M93.4 109.3v1.9M93.4 111.8v.6M93.4 113v1.9M93.4 115.5v.7M93.4 116.8v.9M53.7 120.7h50.5v40.5h-50.5zM58.6 127h6.4v5.1h-6.4zM62.7 127v-2.3h32.5v2.3"/>
<path d="M62.7 132.1v17.8M92.9 127h6.4v5.1h-6.4zM95.2 132.1v17.8M146.7 135.8l-.8 2.4h2.3M146.7 135.8l1.2 2.4M146.7 135.8h2.2M148.2 138.2l-2.6 8.4M148.2 138.2l5.8 11.8M148.9 135.8l7 14.2M149.3 134.8l-.4 1M149.3 134.8l7.5 15.2M149.3 134.8h17.9l-.3 1"/>
<path d="M166.9 135.8h2.2l-.7 2.4h-2.2l-2.6 8.4M166.9 135.8l1.2 2.4M172.8 132.9h-27.9l-5.9 19M172.8 132.9l-5.9 19M172.8 132.9l9.6 19.6-5.9 19M23 148.5h5M58.6 149.9h6.4v5.1h-6.4zM62.7 155v2.2h32.5v-2.2M92.9 149.9h6.4v5.1h-6.4zM139 151.9l9.6 19.6h27.9M139 151.9h27.9M143.4 146.6l-.8 2.4h2.3"/>
<path d="M143.4 146.6l1.1 2.4M143.4 146.6h2.2M144.9 149l.5 1M145.6 146.6l1.7 3.4M163.6 146.6h2.2l-.7 2.4h-2.3l-.3 1h-17.9l.3-1M163.6 146.6l1.1 2.4M166.9 151.9l9.6 19.6M195 148.5h5M75.8 179.2h12.1M93.4 164.2v1M93.4 165.8v.6M93.4 167.1v1.8"/>
<path d="M93.4 169.6v.6M93.4 170.8v1.9M93.4 173.3v.6M93.4 174.6v1.8M93.4 177.1v.6M93.4 178.3v.9"/>
</g>
<path d="M102.2 280.3v3.8" fill="none" stroke="#000" stroke-width=".42"/>
<path d="M78.9 118.9v44.3M51.3 141h55" fill="none" stroke="#000" stroke-width=".25" stroke-dasharray=".6 .6 1.7 .6" stroke-linecap="butt"/>
<g font-size="7.5">
<text x="76.5" y="100.2">A</text>
<text x="146.5" y="106.4">A-A</text>
<text x="76.5" y="186.7">A</text>
</g>
<g font-size="6.9">
<text x="117.9" y="269">Knöpfehalterung</text>
<text x="117.9" y="286">CAD01.3.008.01</text>
</g>
<g font-size="5.3">
<text x="74.9" y="23.5">10,1</text>
<text x="42.8" y="64.6" transform="rotate(-90 42.8 64.6)">10,5</text>
<text x="180.2" y="61" transform="rotate(-90 180.2 61)">9,5</text>
<text x="135.4" y="96">1,02</text>
<text x="158.3" y="96">1,02</text>
<text x="113.3" y="143.8" transform="rotate(-90 113.3 143.8)">6,5</text>
<text x="120.3" y="143.8" transform="rotate(-90 120.3 143.8)">8,1</text>
<text x="92.1" y="170.3">1,27</text>
<text x="76.1" y="177.3">6,5</text>
<text x="155" y="178.5">3:1</text>
</g>
<g font-size="4.9">
<text x="132.4" y="241.7">5:1</text>
<text x="173.5" y="241.7">0,000</text>
<text x="131.3" y="247.5">Polylactide</text>
<text x="193.3" y="287.4">1</text>
<text x="197.3" y="283.1">1</text>
</g>
<g font-size="4.5">
<text x="45.4" y="9.2">1</text>
<text x="89.1" y="9.3">2</text>
<text x="132.9" y="9.2">3</text>
<text x="176.6" y="9.2">4</text>
<text x="19.2" y="34.8">A</text>
<text x="201.4" y="34.8">A</text>
<text x="19.2" y="81">B</text>
<text x="201.4" y="81">B</text>
<text x="19.2" y="127.2">C</text>
<text x="201.4" y="127.2">C</text>
<text x="19.2" y="173.3">D</text>
<text x="201.4" y="173.3">D</text>
<text x="19.2" y="219.5">E</text>
<text x="201.4" y="219.5">E</text>
</g>
<g font-size="3.5">
<text x="19.1" y="235.9">3_008_KNOPFHALTERUNG</text>
<text x="99.7" y="235.9">PART</text>
<text x="117.9" y="235.9">3_008_KNOPFHALTERUNG</text>
</g>
<g font-size="3.3">
<text x="19.1" y="231.6">Dateiname des Modells</text>
<text x="99.7" y="231.6">Dateityp</text>
<text x="117.9" y="231.6">Dateiname der Zeichnung</text>
<text x="117.9" y="241.7">Maßstab</text>
<text x="162.1" y="241.7">Masse</text>
<text x="186.6" y="241.7">kg</text>
<text x="117.9" y="247.5">Material</text>
<text x="85" y="257.1">Datum</text>
<text x="101.5" y="257.1">Name</text>
<text x="117.9" y="252.3">Halbzeug</text>
<text x="117.9" y="257.1">Benennung</text>
<text x="73.7" y="261.4">Bear.</text>
<text x="73.7" y="265.6">M.Nr.</text>
<text x="73.7" y="269.9">Gepr.</text>
<text x="73.7" y="274.1">Norm</text>
<text x="117.9" y="278.4">Zeichnungsnummer</text>
<text x="193.3" y="278.4">Blatt</text>
<text x="196.9" y="287.4">Bl.</text>
</g>
<g font-size="2.8">
<text x="83.7" y="261.1">25.11.2025</text>
<text x="101.5" y="261.1">B. Künzel</text>
<text x="103" y="265.4">106853</text>
</g>
<g font-size="2.6">
<text x="38.6" y="242.1">Tolerierung</text>
<text x="39.4" y="245.1">ISO 8015</text>
<text x="74.6" y="245.1">DIN ISO 2768-m-S</text>
<text x="75.2" y="242.1">Allgemeintoleranz</text>
<text x="103.5" y="243.3">Kanten</text>
<text x="102.8" y="246.3">DIN ISO</text>
<text x="104" y="249.3">13715</text>
<text x="18.9" y="290.9">Zust.</text>
<text x="33.1" y="290.9">Änderung</text>
<text x="54.4" y="290.9">Datum</text>
<text x="65.1" y="290.9">Name</text>
<text x="73.7" y="290.9">(Urspr.)</text>
<text x="117.9" y="290.9">(Ers. f.:)</text>
<text x="162.1" y="290.9">(Ers. d.:)</text>
</g>
</svg>
